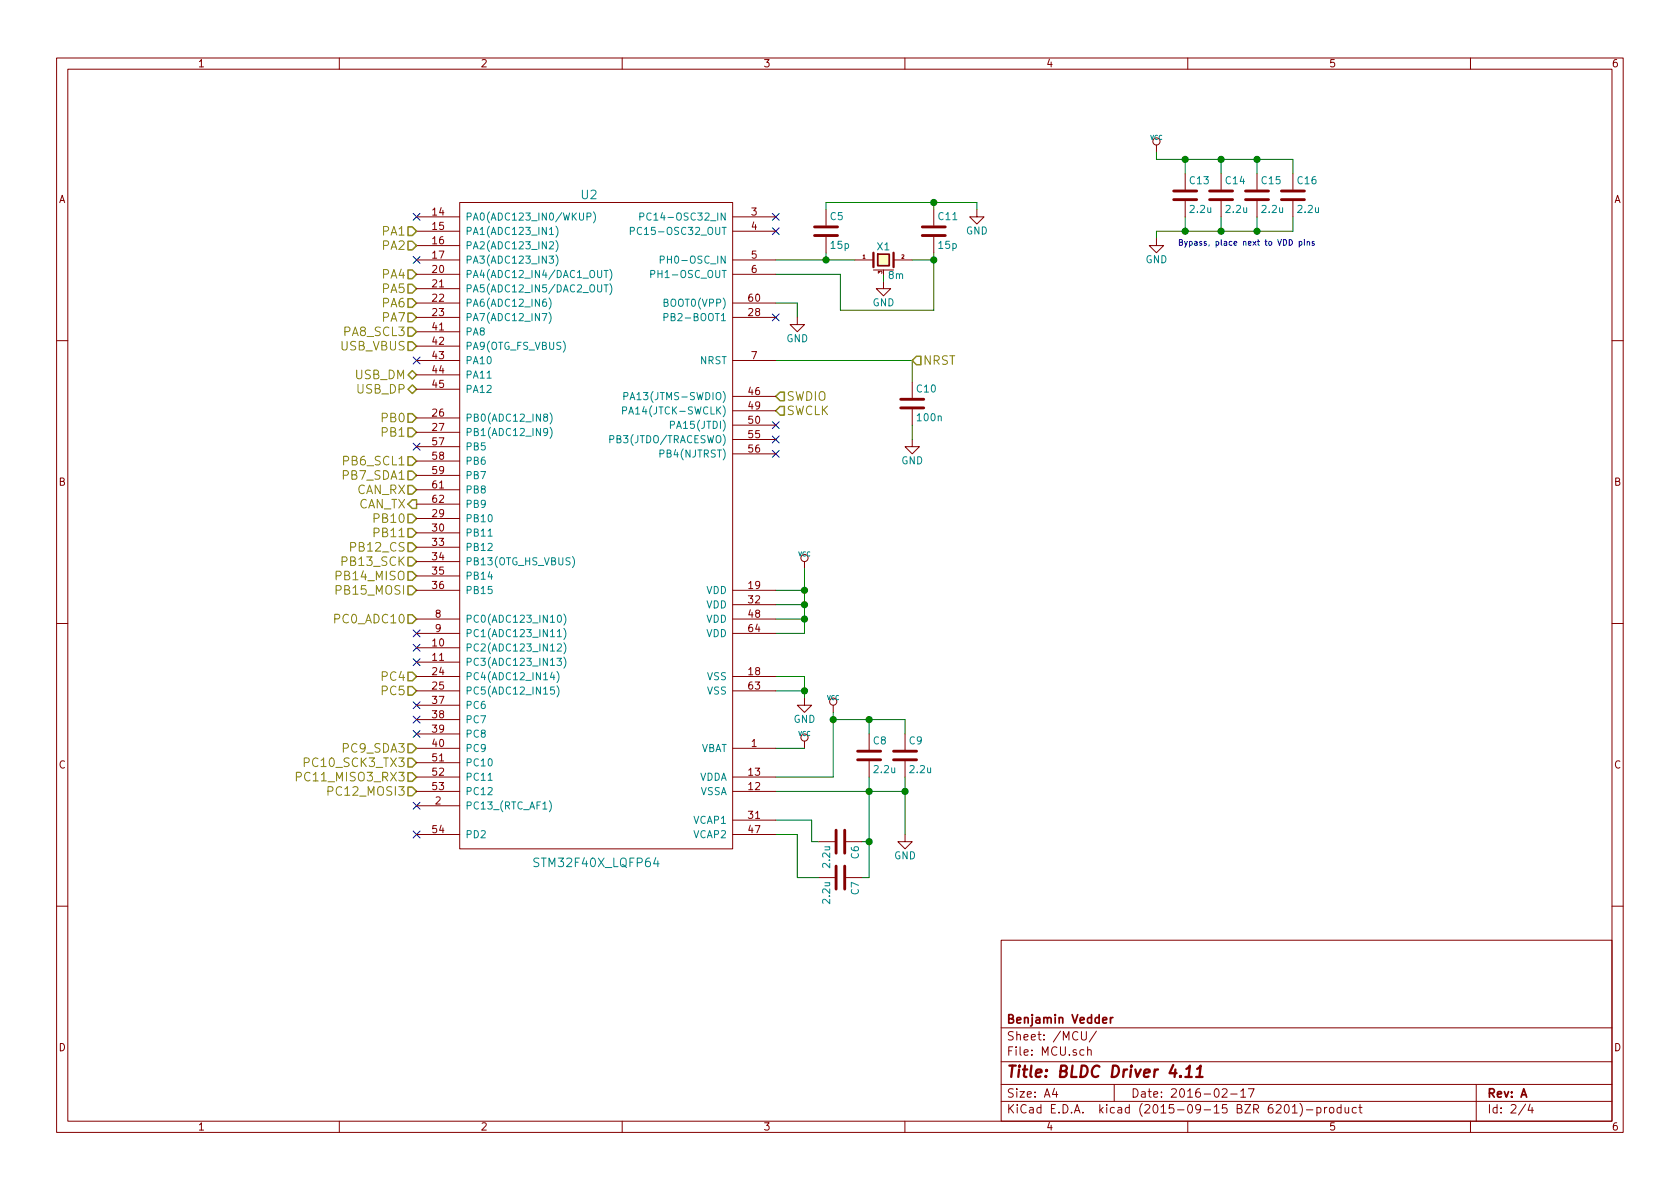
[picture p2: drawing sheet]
<svg xmlns="http://www.w3.org/2000/svg" width="297mm" height="210mm" viewBox="0 0 297 210" stroke-linecap="round" stroke-linejoin="round" font-family="sans-serif">
<g fill="none" stroke="#840000" stroke-width=".18">
<path d="M10 10.3h277v189.9h-277zM12 12.2h273v186.1h-273zM60 10.3v1.9M110 10.3v1.9M160 10.3v1.9M210 10.3v1.9M260 10.3v1.9M73.7 38.3h7.6M81.3 35.8h48.2v114.3h-48.2zM129.5 38.3h7.7M146 37.1v2.8M165.1 37.1v2.8"/>
<path d="M172.7 37.1v1.2h1.3l-1.3 1.3-1.3-1.3h1.3M204.5 25.6v1.3M209.5 30.7v2.8M209.5 35.6v2.7M215.9 30.7v2.8M215.9 35.6v2.7M222.2 30.7v2.8M222.2 35.6v2.7M228.6 30.7v2.8M228.6 35.6v2.7M73.7 40.9h7.6M73.7 46h7.6"/>
<path d="M73.7 48.5h7.6M73.7 53.6h7.6M73.7 51h7.6M73.7 58.7h7.6M73.7 56.1h7.6M73.7 43.4h7.6M129.5 40.9h7.7M129.5 46h7.7M129.5 48.5h7.7M129.5 53.6h7.7M129.5 56.1h7.7M141 56.1v1.3h1.2l-1.2 1.3-1.3-1.3h1.3"/>
<path d="M146 41.9v2.8M151.1 46h3.3M154.4 47.7h3.6M156.2 49.8v1.2h1.3l-1.3 1.3-1.3-1.3h1.3M158 46h3.3M165.1 41.9v2.8M204.5 42.2v1.2h1.2l-1.2 1.3-1.3-1.3h1.3M10 60.2h2M73.7 63.7h7.6M73.7 61.2h7.6M73.7 66.3h7.6M73.7 68.8h7.6"/>
<path d="M73.7 73.9h7.6M73.7 76.4h7.6M73.7 79h7.6M129.5 63.7h7.7M129.5 75.2h7.7M129.5 77.7h7.7M129.5 70.1h7.7M129.5 72.6h7.7M161.3 77.7v1.3h1.3l-1.3 1.3-1.3-1.3h1.3M161.3 67.6v2.8M161.3 72.4v2.8M285 60.2h2"/>
<path d="M73.7 94.2h7.6M73.7 86.6h7.6M73.7 89.1h7.6M73.7 96.8h7.6M73.7 99.3h7.6M73.7 81.5h7.6M73.7 91.7h7.6M73.7 84.1h7.6M129.5 80.3h7.7M142.2 99.3v1.3M10 110.3h2M73.7 109.5h7.6"/>
<path d="M73.7 112h7.6M73.7 114.5h7.6M73.7 117.1h7.6M73.7 119.6h7.6M73.7 101.8h7.6M73.7 104.4h7.6M129.5 109.5h7.7M129.5 112h7.7M129.5 106.9h7.7M129.5 119.6h7.7M129.5 104.4h7.7M285 110.3h2"/>
<path d="M73.7 132.3h7.6M73.7 134.9h7.6M73.7 139.9h7.6M73.7 137.4h7.6M73.7 122.2h7.6M73.7 124.7h7.6M73.7 127.2h7.6M73.7 129.8h7.6M129.5 132.3h7.7M129.5 139.9h7.7M129.5 137.4h7.7M129.5 122.2h7.7"/>
<path d="M142.2 123.4v1.3h1.3l-1.3 1.3-1.2-1.3h1.2M142.2 131.1v1.2M147.3 124.7v1.3M153.7 129.8v2.8M153.7 134.6v2.8M160 129.8v2.8M160 134.6v2.8M73.7 142.5h7.6M73.7 147.6h7.6M129.5 145h7.7M129.5 147.6h7.7M144.8 148.8h2.8"/>
<path d="M144.8 155.2h2.8M149.6 148.8h2.8M149.6 155.2h2.8M160 147.6v1.2h1.3l-1.3 1.3-1.3-1.3h1.3M10 160.2h2M177 166.3h108v32h-108zM285 160.2h2M60 198.3v1.9M110 198.3v1.9M160 198.3v1.9M177 194.8h108M177 191.8h108"/>
<path d="M177 187.8h108M177 181.8h108M186.4 192.5l-.3 1h.9M186.8 193v1M191.2 182.4v1.2l.3 .3h.3l.3-.3v-1.2M192.3 185.7l.2-.1 .4 .1v.9M192.3 185.1v1.5M193.9 182.3l-1.3 2M197 191.8v3M210 198.3v1.9M216.1 192.7l.2-.2h.4l.3 .5-1 1h1M217.6 193.5h1.1"/>
<path d="M219.4 193l.4-.5v1.5M219.4 194h.8M220.7 192.5h1l-.6 1.5M227.2 195.5l.2-.2a.81 .81 0 0 1 .6 .6 .81 .81 0 0 1-.3 .8l-.1 .1a.79 .79 0 0 1-.4-1.3zM228.5 195.8l.4-.5v1.5M228.5 196.8h.9M229.8 195.1a1.71 1.71 0 0 1 0 2.3M231 196.3h1.1M232.8 195.9l.5-.1 .3 .3-.2 .6h-.6M232.8 195.8v1.5M234.2 195.8v1M234.6 195.8l-.4 .3"/>
<path d="M235.1 196l.2-.2 .5 .2v.5l-.1 .2-.4 .1-.2-.1zM237.1 195.9l-.4-.1-.3 .3 .1 .6 .2 .1 .4-.1M237.1 195.3v1.5M237.8 195.8l.1 .9 .4 .1 .2-.1M238.5 195.8v1M239.8 195.9l-.4-.1-.3 .3 .1 .6 .2 .1 .4-.1M240.3 195.8h.5M240.5 195.3v1.3l.3 .2M260 198.3v1.9M261 191.8v6.5M269.7 195.2l-1.2 2M270.5 195.2l-.3 1.1h.9"/>
<path d="M270.9 195.8v1"/>
<circle cx="204.5" cy="25" r=".63"/>
<circle cx="142.2" cy="98.7" r=".63"/>
<circle cx="142.2" cy="130.4" r=".63"/>
<circle cx="147.3" cy="124.1" r=".63"/>
</g>
<path d="M154.4 44.7v2.5M158 44.7v2.5M209.6 190.4h1.1M209.8 189l.6-.6-.2 2M211.5 190.4h1.1M211.7 189l.6-.6-.2 2" fill="none" stroke="#840000" stroke-width=".41"/>
<path d="M155.2 45h2v2h-2zM196.3 179.9v1M196.8 179.9l-.5 .3" fill="none" stroke="#840000" stroke-width=".3"/>
<g fill="none" stroke="#000084" stroke-width=".18">
<path d="M73.1 37.7l1.2 1.3M74.3 37.7l-1.2 1.3M136.6 37.7l1.2 1.3M137.8 37.7l-1.2 1.3M73.1 45.4l1.2 1.2M74.3 45.4l-1.2 1.2M136.6 55.5l1.2 1.2M136.6 40.3l1.2 1.2M137.8 55.5l-1.2 1.2M137.8 40.3l-1.2 1.2M73.1 63.1l1.2 1.3M73.1 78.4l1.2 1.2"/>
<path d="M74.3 63.1l-1.2 1.3M74.3 78.4l-1.2 1.2M136.6 74.6l1.2 1.2M136.6 79.6l1.2 1.3M136.6 77.1l1.2 1.2M137.8 74.6l-1.2 1.2M137.8 79.6l-1.2 1.3M137.8 77.1l-1.2 1.2M73.1 111.4l1.2 1.2M73.1 116.5l1.2 1.2M73.1 113.9l1.2 1.3M74.3 111.4l-1.2 1.2"/>
<path d="M74.3 116.5l-1.2 1.2M74.3 113.9l-1.2 1.3M73.1 129.2l1.2 1.2M73.1 124.1l1.2 1.2M73.1 126.6l1.2 1.3M74.3 129.2l-1.2 1.2M74.3 124.1l-1.2 1.2M74.3 126.6l-1.2 1.3M73.1 147l1.2 1.2M73.1 141.9l1.2 1.2M74.3 147l-1.2 1.2M74.3 141.9l-1.2 1.2"/>
</g>
<g fill="none" stroke="#008400" stroke-width=".18">
<path d="M146 37.1v-1.3h26.7v1.3M165.1 35.8v1.3M204.5 26.9v1.3h24.1v2.5M209.5 28.2v2.5M209.5 38.3v2.6M215.9 28.2v2.5M215.9 38.3v2.6M222.2 28.2v2.5M222.2 38.3v2.6M228.6 38.3v2.6h-24.1v1.3M137.2 53.6h3.8v2.5M137.2 46h13.9"/>
<path d="M146 44.7v1.3M156.2 48.5v1.3M161.3 46h3.8M165.1 44.7v10.2h-16.5v-6.4h-11.4M137.2 63.7h24.1v3.9M161.3 75.2v2.5M137.2 119.6h5v3.8M137.2 104.4h5M137.2 106.9h5M137.2 109.5h5M142.2 100.6v11.4h-5M137.2 132.3h5"/>
<path d="M137.2 122.2h5M137.2 139.9h22.8M147.3 127.2h12.7v2.6M147.3 126v11.4h-10.1M153.7 127.2v2.6M153.7 137.4v17.8h-1.3M160 137.4v10.2M137.2 147.6h3.8v7.6h3.8M137.2 145h6.3v3.8h1.3M152.4 148.8h1.3"/>
</g>
<g fill="#008400" stroke="#008400" stroke-width=".25">
<circle cx="160" cy="139.9" r=".51"/>
<circle cx="153.7" cy="127.2" r=".51"/>
<circle cx="147.3" cy="127.2" r=".51"/>
<circle cx="165.1" cy="35.8" r=".51"/>
<circle cx="146.1" cy="46" r=".51"/>
<circle cx="165.1" cy="46" r=".51"/>
<circle cx="142.2" cy="104.4" r=".51"/>
<circle cx="142.2" cy="106.9" r=".51"/>
<circle cx="142.2" cy="109.5" r=".51"/>
<circle cx="142.2" cy="122.2" r=".51"/>
<circle cx="153.7" cy="139.9" r=".51"/>
<circle cx="153.7" cy="148.8" r=".51"/>
<circle cx="222.3" cy="40.9" r=".51"/>
<circle cx="215.9" cy="40.9" r=".51"/>
<circle cx="209.6" cy="40.9" r=".51"/>
<circle cx="209.6" cy="28.2" r=".51"/>
<circle cx="215.9" cy="28.2" r=".51"/>
<circle cx="222.3" cy="28.2" r=".51"/>
</g>
<g fill="none" stroke="#848400" stroke-width=".25">
<path d="M72.1 55.4h.8l.8 .7-.8 .8h-.8zM72.1 47.7h.8l.8 .8-.8 .8h-.8zM72.1 50.3h.8l.8 .7-.8 .8h-.8zM72.1 52.8h.8l.8 .8-.8 .8h-.8zM72.1 57.9h.8l.8 .8-.8 .7h-.8zM72.1 40.1h.8l.8 .8-.8 .8h-.8zM72.1 42.7h.8l.8 .7-.8 .8h-.8zM72.1 66.3l.8-.8 .8 .8-.8 .8zM72.1 68.8l.8-.7 .8 .7-.8 .8zM72.1 60.4h.8l.8 .8-.8 .8h-.8zM72.1 73.1h.8l.8 .8-.8 .8h-.8zM72.1 75.7h.8l.8 .7-.8 .8h-.8z"/>
<path d="M137.9 69.3h.8v1.6h-.8l-.7-.8zM137.9 71.9h.8v1.5h-.8l-.7-.8zM162.1 63h.7v1.5h-.7l-.8-.8zM72.1 85.8h.8l.8 .8-.8 .8h-.8zM72.1 96h.8l.8 .8-.8 .7h-.8zM72.1 98.5h.8l.8 .8-.8 .8h-.8zM72.1 90.9h.8l.8 .8-.8 .8h-.8zM72.1 93.5h.8l.8 .7-.8 .8h-.8zM72.1 80.8h.8l.8 .7-.8 .8h-.8zM72.1 83.3h.8l.8 .8-.8 .7h-.8zM72.9 88.4h.8v1.5h-.8l-.8-.8zM72.1 101.1h.8l.8 .7-.8 .8h-.8z"/>
<path d="M72.1 103.6h.8l.8 .8-.8 .8h-.8zM72.1 118.9h.8l.8 .7-.8 .8h-.8zM72.1 108.7h.8l.8 .8-.8 .7h-.8zM72.1 121.4h.8l.8 .8-.8 .7h-.8zM72.1 134.1h.8l.8 .8-.8 .7h-.8zM72.1 136.6h.8l.8 .8-.8 .8h-.8zM72.1 139.2h.8l.8 .7-.8 .8h-.8zM72.1 131.6h.8l.8 .7-.8 .8h-.8z"/>
</g>
<path d="M229.7 42.7h.3l.2 .2-.1 .4h-.4M229.7 42.7v1M230.6 42.4v.1M230.6 42.7v.7M231.1 42.8l.4-.1v.7M231.1 42.7v.7M232.4 42.7h-.3l-.1 .1v.2l.4 .1v.2h-.4" fill="none" stroke="#0000c2" stroke-width=".18"/>
<g fill="none" stroke="#840000" stroke-width=".51">
<path d="M207.5 35.3h4.1M207.5 33.8h4.1M213.9 35.3h4M213.9 33.8h4M220.2 35.3h4.1M220.2 33.8h4.1M226.6 35.3h4M226.6 33.8h4M144 41.7h4.1M144 40.1h4.1M163.1 41.7h4M163.1 40.1h4"/>
<path d="M159.3 72.1h4M159.3 70.6h4M151.6 134.4h4.1M151.6 132.8h4.1M158 134.4h4.1M158 132.8h4.1M147.8 146.8v4.1M147.8 153.2v4M149.4 146.8v4.1M149.4 153.2v4"/>
</g>
<path d="M52.4 137.4l.7-.1 .2-.2-.1-.4-.2-.1h-.6v1.5M53.8 134.8h.7l.2-.3-.1-.3-.2-.2h-.6v1.6M58 139.9l.7-.1 .2-.2-.1-.3-.2-.2h-.6v1.5" fill="none" stroke="#848400" stroke-width=".18"/>
<g fill="none" stroke="#008484" stroke-width=".18">
<path d="M98.3 40a1.51 1.51 0 0 1 0 2M103.8 38.3l.6-.1v-.4l-.6-.1v1.2M104.9 37.5a1.51 1.51 0 0 1 0 1.9M113.1 38.3l.6-.1 .1-.4-.7-.1v1.2M115.1 37.8a.5 .5 0 0 0-.6 0 .5 .5 0 0 0-.1 .6l.1 .3a.41 .41 0 0 0 .6 .1M97.1 52.7a1.51 1.51 0 0 1 0 2M97.1 55.2a1.51 1.51 0 0 1 0 2M97.1 45.3h.8l-.5 .5 .4 .1v.5l-.2 .2-.5-.2M97.2 42.8l.4-.1 .2 .1 .1 .3-.8 .9h.8M97.2 41.5h.7M98.3 42.5a1.51 1.51 0 0 1 0 2M98.3 45.1a1.51 1.51 0 0 1 0 1.9"/>
<path d="M106.8 47.8h.7M106.8 50.4h.7M107.2 47.8v1.3M107.2 50.4v1.2M107.8 47.6a1.51 1.51 0 0 1 0 2M107.8 50.2a1.51 1.51 0 0 1 0 1.9M111.5 40.9l.6-.1v-.5l-.6-.1v1.3M115.1 48.5l.6-.1v-.5l-.6-.1v1.3M116.7 45.9h.6l.1-.5-.7-.1v1.3M117.4 56.1l.6-.1 .1-.5-.7-.1v1.3M96.3 73.8l-.2-.3 .1-.2h.6v.3l-.6 .2-.1 .2 .1 .4 .1 .1h.3l.2-.3v-.3l-.2-.1M96.8 76.3l-.2 .2h-.3l-.2-.2 .1-.5h.4l.2 .2a.84 .84 0 0 1-.3 1h-.3"/>
<path d="M97.3 73a1.51 1.51 0 0 1 0 2M97.3 75.6a1.51 1.51 0 0 1 0 1.9M107.8 77.7l.6-.1 .1-.5-.7-.1v1.3M110.1 72.6l.6-.1v-.4l-.6-.1v1.2M110.3 70.1l.6-.1 .1-.5-.7-.1v1.3M118.5 75.2l.7-.1v-.5l-.7-.1v1.3M86.3 94.8h.7M101.2 98.4a1.51 1.51 0 0 1 0 2M97.6 118.9l-.3 .9h.8M97.9 119.3v.9M98.5 116.4h.8l-.5 .5 .4 .1v.5l-.2 .2-.5-.2M98.5 118.7a1.51 1.51 0 0 1 0 2"/>
<path d="M98.6 111.7l.3-.4v1.3M98.6 114l.4-.1 .2 .1 .1 .2-.8 .9h.8M98.6 112.6h.7M98.7 108.9l.1-.1a.67 .67 0 0 1 .5 .6 .67 .67 0 0 1-.5 .7l-.1-.2-.1-.3zM99.7 108.6a1.51 1.51 0 0 1 0 1.9M99.7 111.1a1.51 1.51 0 0 1 0 2M99.7 113.7a1.51 1.51 0 0 1 0 1.9M99.7 116.2a1.51 1.51 0 0 1 0 2M86.3 138h.7M98 121.5h-.6l-.1 .6 .2-.1 .5 .1v.5l-.2 .2-.5-.2M98.5 121.3a1.51 1.51 0 0 1 0 1.9M97.1 141.6a1.51 1.51 0 0 1 0 2"/>
</g>
<path d="M155.2 45h2v2h-2z" fill="#ffffc2" stroke="#ffffc2" stroke-width=".18"/>
<text font-size="2.8" fill="#840000" x="178" y="190.5">Title: BLDC Driver 4.11</text>
<g font-size="2.1" fill="#008484">
<text x="102.8" y="35.2">U2</text>
<text x="94.9" y="153.3">STM32F40X_LQFP64</text>
</g>
<g font-size="2.1" fill="#848400">
<text x="67.6" y="41.7">PA1</text>
<text x="67.6" y="44.2">PA2</text>
<text x="67.6" y="49.3">PA4</text>
<text x="67.6" y="51.8">PA5</text>
<text x="61" y="59.4">PA8_SCL3</text>
<text x="67.6" y="56.9">PA7</text>
<text x="67.6" y="54.4">PA6</text>
<text x="60.2" y="62">USB_VBUS</text>
<text x="163.2" y="64.5">NRST</text>
<text x="62.8" y="67.1">USB_DM</text>
<text x="63.1" y="69.6">USB_DP</text>
<text x="139.1" y="70.9">SWDIO</text>
<text x="67.6" y="74.7">PB0</text>
<text x="67.6" y="77.2">PB1</text>
<text x="139.1" y="73.4">SWCLK</text>
<text x="61" y="82.3">PB6_SCL1</text>
<text x="60.8" y="84.8">PB7_SDA1</text>
<text x="63" y="87.4">CAN_RX</text>
<text x="63.2" y="89.9">CAN_TX</text>
<text x="66.4" y="92.5">PB10</text>
<text x="66.4" y="95">PB11</text>
<text x="60.8" y="100.1">PB13_SCK</text>
<text x="62.3" y="97.5">PB12_CS</text>
<text x="59.8" y="102.6">PB14_MISO</text>
<text x="59.8" y="105.2">PB15_MOSI</text>
<text x="59.5" y="110.2">PC0_ADC10</text>
<text x="67.6" y="120.4">PC4</text>
<text x="67.6" y="122.9">PC5</text>
<text x="54.5" y="135.6">PC10_SCK3_TX3</text>
<text x="60.8" y="133.1">PC9_SDA3</text>
<text x="53.3" y="138.2">PC11_MISO3_RX3</text>
<text x="58.6" y="140.7">PC12_MOSI3</text>
</g>
<g font-size="2.1" fill="#840000">
<text x="178" y="184">Sheet: /MCU/</text>
<text x="178" y="181">Benjamin Vedder</text>
<text x="178" y="186.7">File: MCU.sch</text>
<text x="178" y="196.9">KiCad E.D.A. kicad (2015-09-15 BZR 6201)-product</text>
<text x="178" y="194.1">Size: A4</text>
<text x="200" y="194.1">Date: 2016-02-17</text>
<text x="263" y="194.1">Rev: A</text>
<text x="263" y="196.9">Id: 2/4</text>
</g>
<g font-size="1.8" fill="#840000">
<text x="35" y="11.9">1</text>
<text x="85" y="11.9">2</text>
<text x="135" y="11.9">3</text>
<text x="185" y="11.9">4</text>
<text x="235" y="11.9">5</text>
<text x="285" y="11.9">6</text>
<text x="10.4" y="35.9">A</text>
<text x="285.4" y="35.9">A</text>
<text x="76.5" y="38.1">14</text>
<text x="76.5" y="40.6">15</text>
<text x="132.9" y="38.1">3</text>
<text x="132.9" y="40.6">4</text>
<text x="76.5" y="43.2">16</text>
<text x="76.5" y="45.7">17</text>
<text x="132.9" y="45.7">5</text>
<text x="76.5" y="48.3">20</text>
<text x="76.5" y="50.8">21</text>
<text x="76.5" y="53.3">22</text>
<text x="132.4" y="53.3">60</text>
<text x="132.9" y="48.3">6</text>
<text x="76.5" y="58.4">41</text>
<text x="76.5" y="55.9">23</text>
<text x="132.4" y="55.9">28</text>
<text x="76.5" y="61">42</text>
<text x="76.5" y="63.5">43</text>
<text x="132.9" y="63.5">7</text>
<text x="76.5" y="66">44</text>
<text x="76.5" y="68.6">45</text>
<text x="132.4" y="69.8">46</text>
<text x="76.5" y="73.7">26</text>
<text x="76.5" y="76.2">27</text>
<text x="132.4" y="74.9">50</text>
<text x="132.4" y="77.5">55</text>
<text x="132.4" y="72.4">49</text>
<text x="76.5" y="78.7">57</text>
<text x="76.5" y="81.3">58</text>
<text x="76.5" y="83.8">59</text>
<text x="132.4" y="80">56</text>
<text x="10.4" y="85.9">B</text>
<text x="76.5" y="86.4">61</text>
<text x="76.5" y="88.9">62</text>
<text x="285.4" y="85.9">B</text>
<text x="76.5" y="94">30</text>
<text x="76.5" y="91.4">29</text>
<text x="76.5" y="96.5">33</text>
<text x="76.5" y="99.1">34</text>
<text x="76.5" y="101.6">35</text>
<text x="76.5" y="104.1">36</text>
<text x="132.4" y="106.7">32</text>
<text x="132.4" y="104.1">19</text>
<text x="77" y="109.2">8</text>
<text x="77" y="111.8">9</text>
<text x="132.4" y="111.8">64</text>
<text x="132.4" y="109.2">48</text>
<text x="76.5" y="114.3">10</text>
<text x="76.5" y="116.8">11</text>
<text x="76.5" y="119.4">24</text>
<text x="132.4" y="119.4">18</text>
<text x="76.5" y="121.9">25</text>
<text x="76.5" y="124.5">37</text>
<text x="132.4" y="121.9">63</text>
<text x="76.5" y="127">38</text>
<text x="76.5" y="129.5">39</text>
<text x="10.4" y="135.9">C</text>
<text x="76.5" y="132.1">40</text>
<text x="76.5" y="134.6">51</text>
<text x="76.5" y="137.2">52</text>
<text x="132.4" y="137.2">13</text>
<text x="132.9" y="132.1">1</text>
<text x="285.4" y="135.9">C</text>
<text x="76.5" y="139.7">53</text>
<text x="77" y="142.2">2</text>
<text x="132.4" y="139.7">12</text>
<text x="76.5" y="147.3">54</text>
<text x="132.4" y="144.8">31</text>
<text x="132.4" y="147.3">47</text>
<text x="10.4" y="185.9">D</text>
<text x="285.4" y="185.9">D</text>
<text x="35" y="199.9">1</text>
<text x="85" y="199.9">2</text>
<text x="135" y="199.9">3</text>
<text x="185" y="199.9">4</text>
<text x="235" y="199.9">5</text>
<text x="285" y="199.9">6</text>
</g>
<g font-size="1.8" fill="#008484">
<text x="210.4" y="32.6">C13</text>
<text x="216.8" y="32.6">C14</text>
<text x="223.1" y="32.6">C15</text>
<text x="229.5" y="32.6">C16</text>
<text x="82.3" y="39">PA0(ADC123_IN0/WKUP)</text>
<text x="82.3" y="41.5">PA1(ADC123_IN1)</text>
<text x="113" y="41.5">PC15-OSC32_OUT</text>
<text x="115" y="39">PC14-OSC32_IN</text>
<text x="146.8" y="38.9">C5</text>
<text x="166" y="38.9">C11</text>
<text x="170.8" y="41.4">GND</text>
<text x="210.5" y="37.6">2.2u</text>
<text x="216.9" y="37.6">2.2u</text>
<text x="223.2" y="37.6">2.2u</text>
<text x="229.6" y="37.6">2.2u</text>
<text x="82.3" y="44.1">PA2(ADC123_IN2)</text>
<text x="82.3" y="46.6">PA3(ADC123_IN3)</text>
<text x="117.9" y="46.6">PH0-OSC_IN</text>
<text x="146.9" y="44">15p</text>
<text x="155.1" y="44.2">X1</text>
<text x="166" y="44">15p</text>
<text x="202.5" y="46.5">GND</text>
<text x="82.3" y="49.1">PA4(ADC12_IN4/DAC1_OUT)</text>
<text x="82.3" y="51.7">PA5(ADC12_IN5/DAC2_OUT)</text>
<text x="116" y="49.1">PH1-OSC_OUT</text>
<text x="157.1" y="49.3">8m</text>
<text x="82.3" y="59.3">PA8</text>
<text x="82.3" y="54.2">PA6(ADC12_IN6)</text>
<text x="82.3" y="56.8">PA7(ADC12_IN7)</text>
<text x="117.7" y="54.2">BOOT0(VPP)</text>
<text x="118.4" y="56.8">PB2-BOOT1</text>
<text x="154.3" y="54.1">GND</text>
<text x="82.3" y="61.8">PA9(OTG_FS_VBUS)</text>
<text x="82.3" y="64.4">PA10</text>
<text x="123.7" y="64.4">NRST</text>
<text x="139" y="60.5">GND</text>
<text x="82.3" y="66.9">PA11</text>
<text x="82.3" y="69.5">PA12</text>
<text x="111.6" y="70.7">PA13(JTMS-SWDIO)</text>
<text x="162.2" y="69.4">C10</text>
<text x="82.3" y="74.5">PB0(ADC12_IN8)</text>
<text x="82.3" y="77.1">PB1(ADC12_IN9)</text>
<text x="111.2" y="73.3">PA14(JTCK-SWCLK)</text>
<text x="119.1" y="75.8">PA15(JTDI)</text>
<text x="162.3" y="74.5">100n</text>
<text x="82.3" y="79.6">PB5</text>
<text x="82.3" y="82.2">PB6</text>
<text x="108.4" y="78.4">PB3(JTDO/TRACESWO)</text>
<text x="117" y="80.9">PB4(NJTRST)</text>
<text x="159.3" y="82.1">GND</text>
<text x="82.3" y="87.2">PB8</text>
<text x="82.3" y="89.8">PB9</text>
<text x="82.3" y="84.7">PB7</text>
<text x="82.3" y="94.9">PB11</text>
<text x="82.3" y="92.3">PB10</text>
<text x="82.3" y="97.4">PB12</text>
<text x="82.3" y="99.9">PB13(OTG_HS_VBUS)</text>
<text x="82.3" y="102.5">PB14</text>
<text x="82.3" y="105">PB15</text>
<text x="124.8" y="107.6">VDD</text>
<text x="124.8" y="105">VDD</text>
<text x="82.3" y="110.1">PC0(ADC123_IN10)</text>
<text x="82.3" y="112.6">PC1(ADC123_IN11)</text>
<text x="124.8" y="112.6">VDD</text>
<text x="124.8" y="110.1">VDD</text>
<text x="82.3" y="115.2">PC2(ADC123_IN12)</text>
<text x="82.3" y="117.7">PC3(ADC123_IN13)</text>
<text x="82.3" y="120.3">PC4(ADC12_IN14)</text>
<text x="82.3" y="122.8">PC5(ADC12_IN15)</text>
<text x="82.3" y="125.3">PC6</text>
<text x="125" y="122.8">VSS</text>
<text x="125" y="120.3">VSS</text>
<text x="82.3" y="127.9">PC7</text>
<text x="82.3" y="130.4">PC8</text>
<text x="140.3" y="127.8">GND</text>
<text x="154.4" y="131.6">C8</text>
<text x="160.8" y="131.6">C9</text>
<text x="82.3" y="133">PC9</text>
<text x="82.3" y="135.5">PC10</text>
<text x="123.7" y="133">VBAT</text>
<text x="154.6" y="136.7">2.2u</text>
<text x="161" y="136.7">2.2u</text>
<text x="82.3" y="143.1">PC13_(RTC_AF1)</text>
<text x="82.3" y="138">PC11</text>
<text x="82.3" y="140.6">PC12</text>
<text x="123.5" y="138">VDDA</text>
<text x="123.7" y="140.6">VSSA</text>
<text x="82.3" y="148.2">PD2</text>
<text x="122.6" y="145.7">VCAP1</text>
<text x="122.6" y="148.2">VCAP2</text>
<text x="146.8" y="153.3" transform="rotate(-90 146.8 153.3)">2.2u</text>
<text x="151.8" y="151.8" transform="rotate(-90 151.8 151.8)">C6</text>
<text x="158.1" y="151.9">GND</text>
<text x="146.8" y="159.7" transform="rotate(-90 146.8 159.7)">2.2u</text>
<text x="151.8" y="158.2" transform="rotate(-90 151.8 158.2)">C7</text>
</g>
<text font-size="1.4" fill="#0000c2" x="208.3" y="43.4">Bypass, place next to VDD pins</text>
<g font-size="1.1" fill="#008484">
<text x="203.4" y="24.7">VCC</text>
<text x="141.1" y="98.4">VCC</text>
<text x="146.2" y="123.8">VCC</text>
<text x="141.1" y="130.1">VCC</text>
</g>
<g font-size=".9" fill="#840000">
<text x="152.6" y="45.7">1</text>
<text x="159.4" y="45.7">2</text>
<text x="156" y="48.4" transform="rotate(-90 156 48.4)">3</text>
</g>
</svg>
